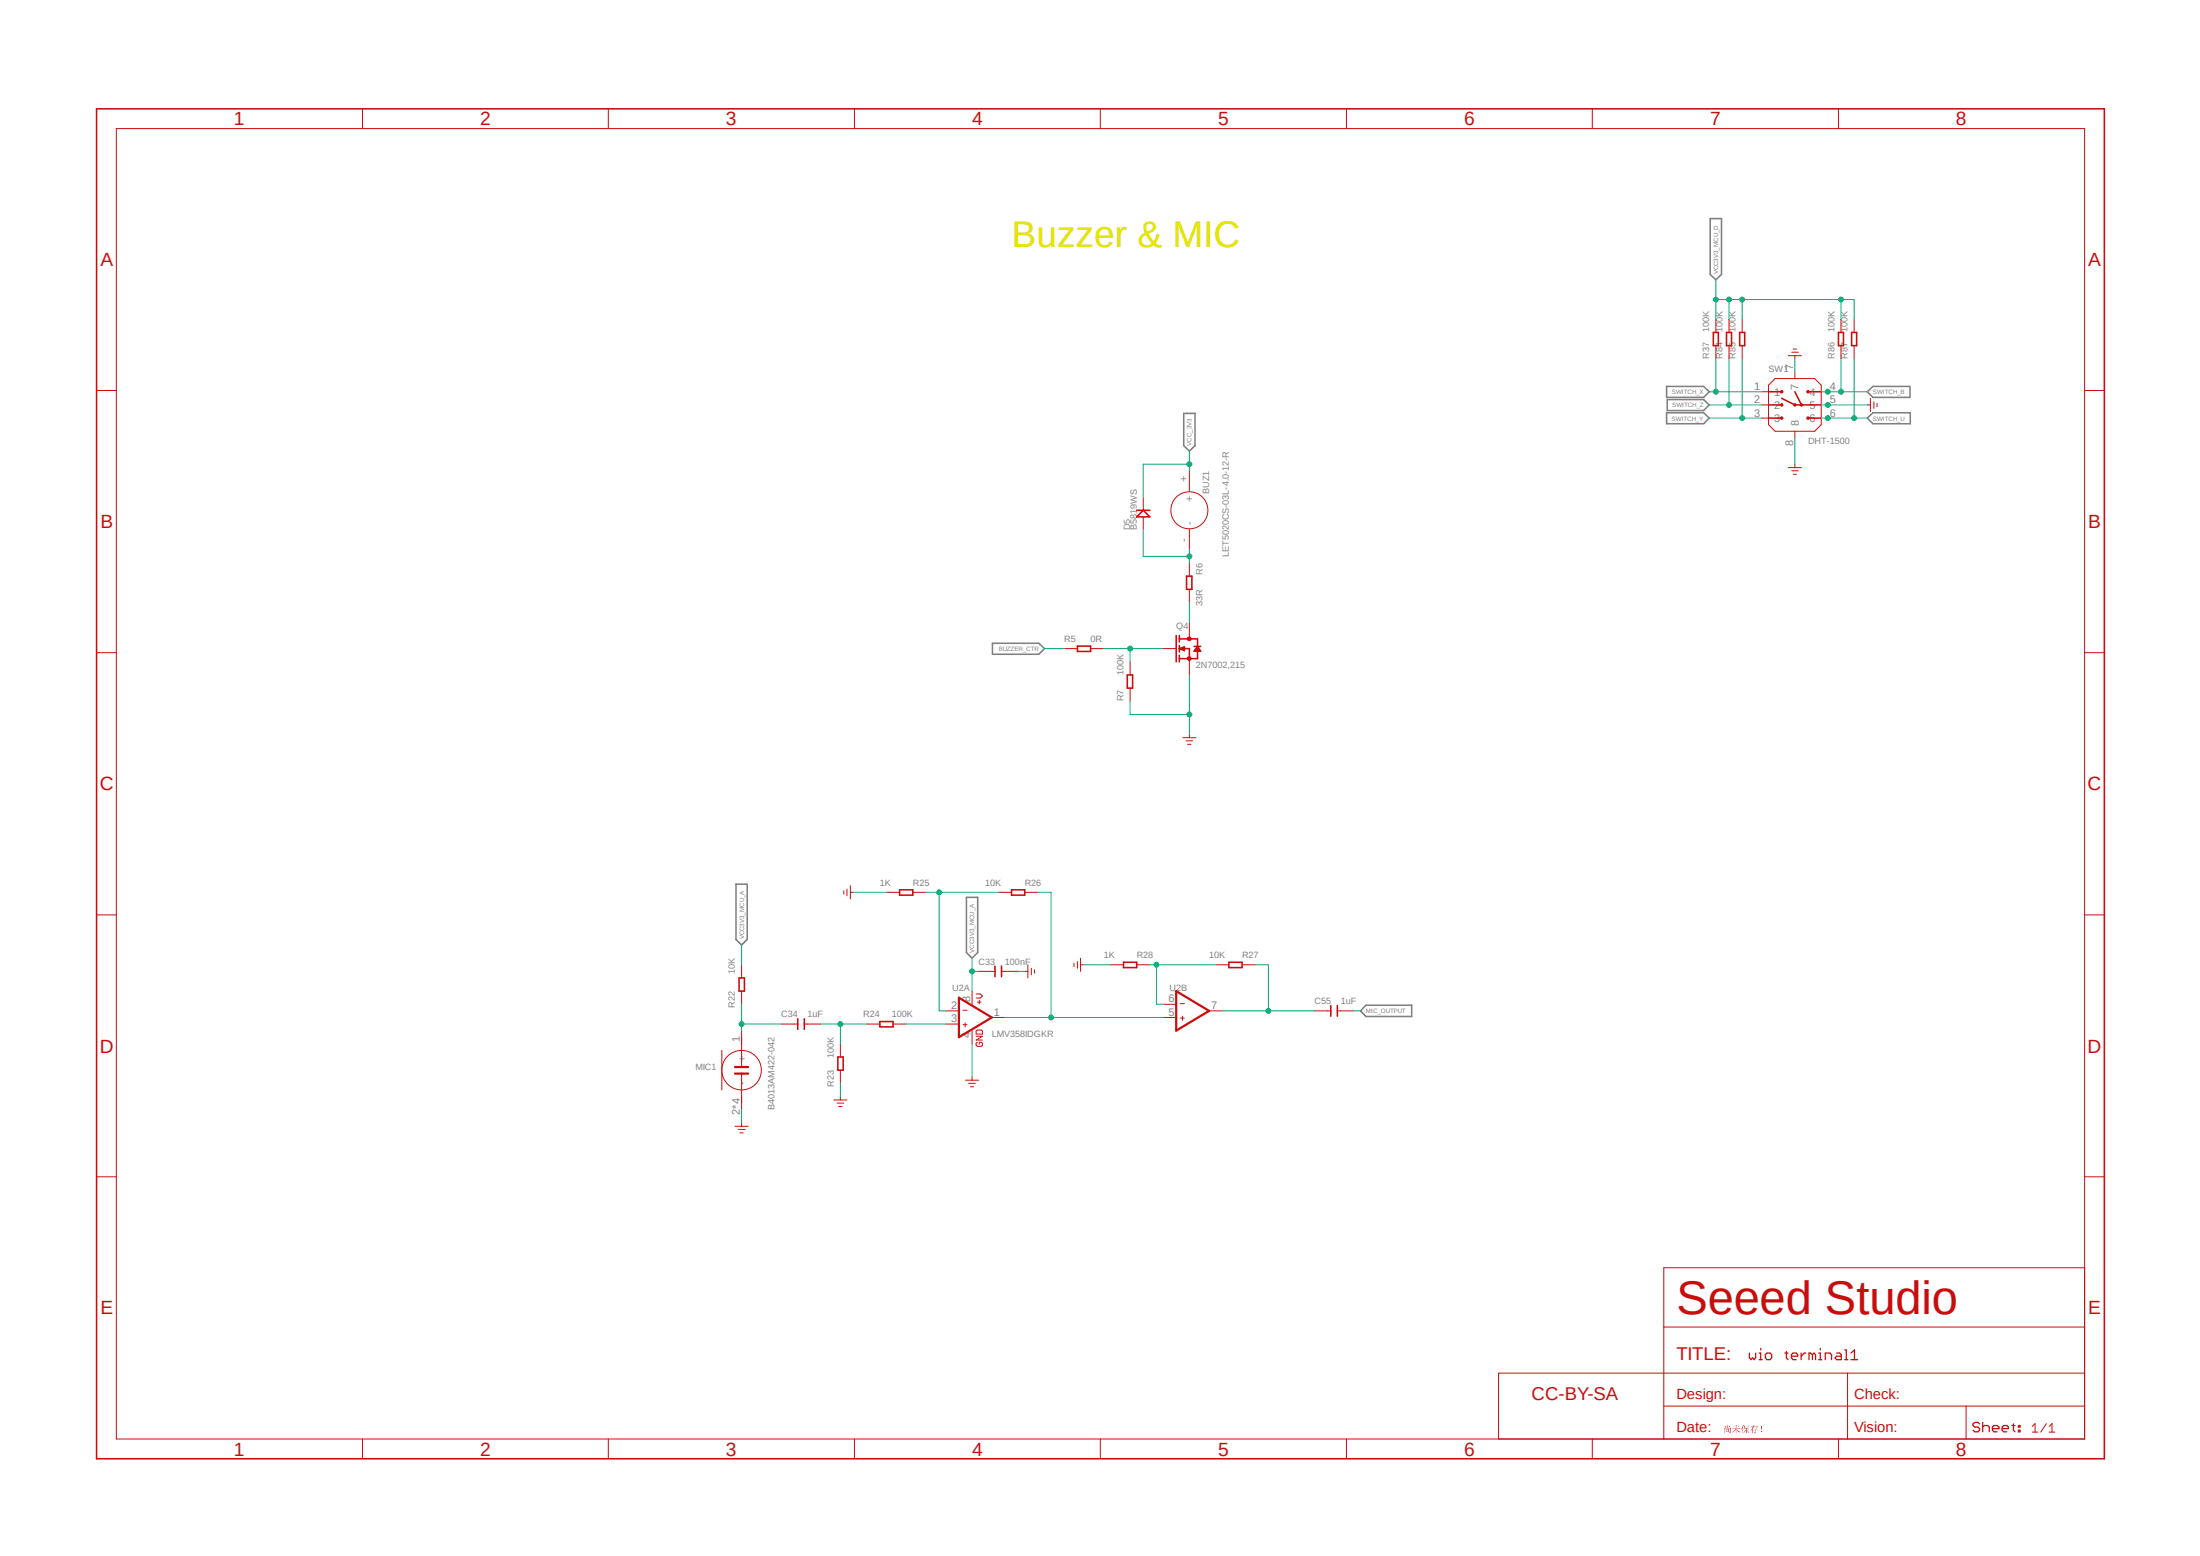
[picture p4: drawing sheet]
<svg xmlns="http://www.w3.org/2000/svg" width="297mm" height="210mm" viewBox="0 0 297 210" stroke-linecap="round" stroke-linejoin="round" font-family="sans-serif">
<path d="M12.7 14.4l66.1 191.3M284.4 14.4l-66.2 191.3" fill="none" stroke="#fff" stroke-width=".14"/>
<path d="M230.9 29.5h1.5v7.5l-.8 .8-.7-.8zM159.8 55.8h1.5v4.4l-.7 .7-.8-.7zM225 55.7h5l.8 .7-.8 .8h-5zM225 52.2h5l.8 .7-.8 .7h-5zM225.1 53.9h4.9l.8 .8-.8 .7h-4.9zM252.1 56.4l.8-.7h5v1.5h-5zM252.1 52.9l.8-.7h5v1.4h-5zM134 86.8h6.3l.7 .7-.7 .8h-6.3zM99.4 119.3h1.5v7.5l-.8 .8-.7-.8zM130.5 121.1h1.5v7.5l-.8 .7-.7-.7zM184.4 135.7h6.2v1.5h-6.2l-.7-.8z" fill="none" stroke="#808080" stroke-width=".21"/>
<g fill="none" stroke="#c90d0c" stroke-width=".14">
<path d="M15.7 17.4h265.7v176.8h-265.7zM48.9 14.7v2.7M82.1 14.7v2.7M115.4 14.7v2.7M148.5 14.7v2.7M181.8 14.7v2.7M215 14.7v2.7M248.2 14.7v2.7M13 52.7h2.7M281.4 52.7h2.7M13 88.1h2.7M281.4 88.1h2.7"/>
<path d="M13 123.5h2.7M281.4 123.5h2.7M13 158.8h2.7M281.4 158.8h2.7M224.6 179.1h56.8M281.4 171.1h-56.8v23.1M48.9 194.2v2.7M82.1 194.2v2.7M115.4 194.2v2.7M148.5 194.2v2.7M181.8 194.2v2.7M215 194.2v2.7"/>
<path d="M224.5 185.3h-22.2v8.9M224.6 189.8h56.8M224.6 185.3h56.8M248.2 194.2v2.7M249.4 185.3v8.9M265.4 189.8v4.4M274.4 192.5l.3-.3v1.1M274.4 193.3h.7M276.3 192.2l-.8 1.1M276.6 193.3h.8M276.6 192.5l.4-.3v1.1"/>
</g>
<g fill="none" stroke="#c90d0c" stroke-width=".17">
<path d="M236.2 182.6v.7l.2 .2 .2-.2 .2 .2 .2-.2v-.7M237.5 182.6h.2v.9M237.5 183.5h.4M237.7 182v.2M238.5 182.6h.5l.2 .2v.5l-.2 .2h-.5l-.2-.2v-.5zM241 182.6h.4M241.2 182.4v.9l.2 .2M241.9 183h.8v-.2l-.2-.2h-.4l-.2 .2v.5l.2 .2h.4M243.2 182.6v.9M243.8 182.6h-.2l-.4 .4M244.7 182.8l-.3-.2h-.2v.9M244.7 182.8v.7"/>
<path d="M244.7 182.8l.2-.2 .2 .2v.7M245.5 182.6h.2v.9M245.5 183.5h.5M245.7 182v.2M246.4 183.5v-.9h.7l.2 .2v.7M247.9 182.6h.5l.2 .2v.7h-.7l-.2-.2 .2-.3h.7M249 183.5h.5M249 182.2h.3v1.3M249.9 183.5h.9M249.9 182.6l.5-.4v1.3M267.3 192.2l-.3-.2h-.4l-.2 .2v.2l.2 .2h.4l.3 .2v.2l-.3 .3h-.4l-.2-.3M267.7 192.6l.2-.2h.5l.2 .2v.7"/>
<path d="M267.7 192v1.3M269 192.8h.9v-.2l-.3-.2h-.4l-.2 .2v.4l.2 .3h.4M270.3 192.8h.8v-.2l-.2-.2h-.4l-.2 .2v.4l.2 .3h.4M271.6 192.4h.4M271.8 192.2v.8l.2 .3M272.5 192.4h.2v.2h-.2zM272.5 193h.2v.3h-.2z"/>
</g>
<path d="M13 14.7h271.1v182.2h-271.1z" fill="none" stroke="#c90d0c" stroke-width=".21"/>
<path d="M232.8 192.4l.2 .2v.1zM233 192.9h.4v.4l-.4-.1v.1zM233 193v.2h.3v-.2zM232.7 192.7h.4v-.4l.2 .1-.1 .3h.1l.2-.3 .1 .1-.3 .2h.4l-.1 .7-.1 .1-.2-.2h.2l.1-.5h-.8l-.1 .7zM234 192.6h.4v-.3l.1 .1-.1 .2 .3-.1 .1 .1h-.4v.2l.4-.1 .1 .2h-.5l.5 .4h-.1l-.2-.1-.2-.3v.6v-.6l-.6 .5 .5-.5-.5-.1h.6v-.2zM235.5 192.4h.6l-.1 .4h-.2v.2h.3v-.1l.1 .1h-.4l.4 .3-.1 .1-.3-.4v.4l-.1 .1v-.5l-.4 .4 .4-.4h-.4h.4v-.2h-.2zM235.6 192.4v.3h.4v-.3zM235.3 192.3l.2 .1-.2 .3-.1 .8v-.8l-.2 .2zM236.3 192.5h.4l.1-.2 .1 .1-.1 .1 .5-.1 .1 .1h-.6a.91 .91 0 0 0-.2 .9l-.1 .1v-.6l-.2 .2 .4-.6zM236.7 192.7h.5h.1l-.3 .2v.1h.3h.1h-.4l-.1 .5-.1-.2h.2v-.3h-.4h.4v-.2l.2-.1zM237.7 193.2a.1 .1 0 0 1 .2 0 .1 .1 0 0 1-.2 0zM237.8 192.5l.1 .1-.1 .4z" fill="#c90d0c"/>
<g fill="none" stroke="#c90d0c" stroke-width=".21">
<path d="M158.8 85.8v3.5M159.2 86.2h2.5v2.7h-2.5M159.2 85.8v.9M159.2 87.1v.9M159.2 88.4v.9M159.4 87.5h1.2v1.4M159.4 87.5l.5 .3M159.6 87.5l.3 .3M159.9 87.3l-.7 .2 .7 .3M159.9 87.3v.5M159.9 87.3l-.5 .2M161.2 87.2h.9"/>
<path d="M161.7 87.2l.4 .7h-.9zM161.7 87.5l.2 .4M161.7 87.5l-.2 .4M161.7 87.5l.2 .3M161.7 87.5l-.2 .3M99.8 132h.7v1.8h-.7zM107.7 137.5v1.4M108.6 137.5v1.4M118.8 137.9h1.8v.7h-1.8zM121.5 120.1h1.7v.7h-1.7zM134.3 130.4v1.4M135.2 130.4v1.4"/>
<path d="M136.6 120.1h1.7v.7h-1.7zM151.7 129.9h1.8v.7h-1.8zM165.9 129.9h1.8v.7h-1.8zM179.7 135.7v1.5M180.6 135.7v1.5M113.1 142.7h.7v1.7h-.7z"/>
</g>
<g fill="none" stroke="#c90d0c" stroke-width=".14">
<path d="M160.6 63.5v2.8M160.6 71.5v2.7M160.6 85.8v.4M160.6 88.9v.4M114.8 119.5v1.8M100.1 130.2v1.8M100.1 133.8v1.8M100.1 139.1v4.9M105.5 138.2h2.2M108.6 138.2h2.2M113.9 120.2v.5M114.3 120v.9"/>
<path d="M114.8 120.4h.4M117 138.2h1.8M119.7 120.4h1.8M120.6 138.2h1.7M123.2 120.4h1.8M132.1 131.1h2.2M134.8 120.4h1.8M135.2 131.1h2.3M138.3 120.4h1.8M138.3 131.1h.5M138.8 130.2v1.8M139.2 130.7v.9"/>
<path d="M139.7 130.9v.5M145 130v.5M145.5 129.8v.9M145.9 130.2h.4M145.9 129.3v1.8M149.9 130.2h1.8M153.5 130.2h1.7M164.1 130.2h1.8M167.7 130.2h1.8M177.5 136.4h2.2M180.6 136.4h2.2M97.5 141.8v5.3"/>
<path d="M99.2 152h1.8M99.7 152.4h.9M99.9 152.9h.4M100.1 144.9v4.9M100.1 151.6v.4M112.6 148.5h1.7M113 148.9h.9M113.2 149.4h.5M113.5 140.9v1.8M113.5 144.4v1.8M113.5 148v.5M130.3 145.8h1.8"/>
<path d="M130.8 146.2h.9M131 146.7h.4M131.2 145.3v.5"/>
<circle cx="160.6" cy="68.9" r="2.5"/>
<circle cx="100.1" cy="144.4" r="2.67"/>
</g>
<path d="M99.2 144h1.8M99.2 144.9h1.8" fill="none" stroke="#c90d0c" stroke-width=".3"/>
<path d="M160.4 86h.3l.1 .2-.1 .2-.1 .1-.2-.1-.1-.2h.2v-.1l.2 .1-.1 .1-.3-.1z" fill-rule="evenodd" fill="#c90d0c"/>
<path d="M160.4 86h.3l.1 .2-.1 .2-.1 .1-.2-.1-.1-.2h.2v-.1l.2 .1-.1 .1-.3-.1z" fill="none" stroke="#c90d0c" stroke-width=".14"/>
<path d="M160.4 88.7h.3l.1 .2-.1 .2-.1 .1-.2-.1-.1-.2h.2v-.1l.2 .1-.1 .1-.3-.1z" fill-rule="evenodd" fill="#c90d0c"/>
<g fill="none" stroke="#c90d0c" stroke-width=".14">
<path d="M239.6 51.1h5.4l.9 .9v5.3l-.9 .9h-5.4l-.8-.9v-5.3zM154.3 67.1v1.8M154.3 69.8v1.7M160.6 76v1.8M160.6 79.5v1.8M143.7 87.5h1.8M147.2 87.5h1.8M152.6 89.3v1.8M152.6 92.9v1.8M157 87.5h1.8M159.7 99.6h1.8M160.1 100h.9"/>
<path d="M160.4 88.7h.3l.1 .2-.1 .2-.1 .1-.2-.1-.1-.2h.2v-.1l.2 .1-.1 .1-.3-.1zM160.6 84v1.8M160.6 89.3v1.8M160.6 99.1v.5M160.3 100.5h.5M127.7 136.4h1.8M127.7 138.2h1.8M130 136.4h.6M130 138.3h.6M130.3 138v.6M131.2 133.8v1.8M131.2 139.1v1.8"/>
<path d="M131.8 134.2h.5l.3 .3-.3 .2h-.5M131.8 139.1l.2-.1h.5l.1 .1v.5h-.8zM131.8 139.9h.8l-.8 .5h.8M132 135.3h.5M132.2 135v.5M133.9 137.3h1.8M157 137.3h1.8M157 135.6h1.8M159.3 135.5h.6M159.3 137.4h.6M159.6 137.2v.5M163.2 136.4h1.8"/>
<path d="M132 140.7l-.2 .1v.3l.2 .1h.5l.1-.1v-.3l-.1-.1h-.3v.2"/>
</g>
<path d="M153.5 68.9h1.7M154.3 68.9l.9 .9h-1.7zM160.2 77.8h.7v1.7h-.7zM145.5 87.2h1.7v.7h-1.7zM152.2 91.1h.7v1.8h-.7z" fill="none" stroke="#c90d0c" stroke-width=".21"/>
<path d="M129.5 134.7l4.4 2.6-4.4 2.7zM158.8 133.8l4.4 2.6-4.4 2.7z" fill="none" stroke="#c90d0c" stroke-width=".3"/>
<circle cx="242.3" cy="54.7" r=".17" fill="#c90d0c"/>
<circle cx="242.3" cy="54.7" r=".17" fill="none" stroke="#c90d0c" stroke-width=".14"/>
<circle cx="240.5" cy="54.7" r=".17" fill="#c90d0c"/>
<circle cx="240.5" cy="54.7" r=".17" fill="none" stroke="#c90d0c" stroke-width=".14"/>
<circle cx="240.5" cy="52.9" r=".17" fill="#c90d0c"/>
<circle cx="240.5" cy="52.9" r=".17" fill="none" stroke="#c90d0c" stroke-width=".14"/>
<circle cx="240.5" cy="56.4" r=".17" fill="#c90d0c"/>
<circle cx="240.5" cy="56.4" r=".17" fill="none" stroke="#c90d0c" stroke-width=".14"/>
<circle cx="244.1" cy="52.9" r=".17" fill="#c90d0c"/>
<circle cx="244.1" cy="52.9" r=".17" fill="none" stroke="#c90d0c" stroke-width=".14"/>
<path d="M244.1 56.4h1.8" fill="none" stroke="#c90d0c" stroke-width=".21"/>
<circle cx="243.2" cy="54.7" r=".17" fill="#c90d0c"/>
<circle cx="243.2" cy="54.7" r=".17" fill="none" stroke="#c90d0c" stroke-width=".14"/>
<path d="M238.8 52.9h1.7M238.8 56.4h1.7M238.8 54.7h1.8M240.5 53.8l1.8 .9h3.6M242.3 52.9l.9 1.8M244 52.9h1.9" fill="none" stroke="#c90d0c" stroke-width=".21"/>
<circle cx="244.1" cy="56.4" r=".17" fill="#c90d0c"/>
<g fill="none" stroke="#c90d0c" stroke-width=".14">
<path d="M231.6 43.1v1.8M231.6 46.7v1.7M233.4 43.1v1.8M233.4 46.7v1.7M235.2 43.1v1.8M235.2 46.7v1.7M237.9 52.9h.9M237.9 54.7h.9M237.9 56.4h.9M241.4 48h1.8M241.9 47.5h.9M242.1 47.1h.4"/>
<path d="M242.3 48v.4M242.3 50.2v.9M242.3 58.2v.9M248.5 43.1v1.8M248.5 46.7v1.7M250.3 43.1v1.8M250.3 46.7v1.7M252.1 54.7h.4M252.5 53.8v1.7M253 54.2v.9M253.4 54.4v.5M241.4 63.1h1.8"/>
<path d="M241.9 63.5h.9M242.1 64h.4M242.3 62.7v.4"/>
<circle cx="244.1" cy="56.4" r=".17"/>
</g>
<path d="M231.3 44.9h.7v1.8h-.7zM233.1 44.9h.7v1.8h-.7zM234.9 44.9h.6v1.8h-.6zM248.2 44.9h.7v1.8h-.7zM250 44.9h.7v1.8h-.7z" fill="none" stroke="#c90d0c" stroke-width=".21"/>
<path d="M152.6 94.7v1.7h8M160.6 91.1v8M115.2 120.4h4.5M137.5 131.1h.8M146.3 130.2h3.6M100.1 149.8v1.8M113.5 146.2v1.8M131.2 140.9v4.4" fill="none" stroke="#0dab76" stroke-width=".14"/>
<circle cx="160.6" cy="96.4" r=".33" fill="#0dab76"/>
<g fill="none" stroke="#0dab76" stroke-width=".14">
<path d="M242.3 48.4v1.8M242.3 59.1v3.6M245.9 54.7h6.2"/>
<circle cx="160.6" cy="96.4" r=".33"/>
</g>
<circle cx="246.8" cy="54.7" r=".33" fill="#0dab76"/>
<g fill="none" stroke="#0dab76" stroke-width=".14">
<path d="M160.6 60.9v2.6M160.6 62.7h-6.3v4.4"/>
<circle cx="246.8" cy="54.7" r=".33"/>
</g>
<circle cx="160.6" cy="62.7" r=".33" fill="#0dab76"/>
<g fill="none" stroke="#0dab76" stroke-width=".14">
<path d="M100.1 135.6v3.5M100.1 138.2h5.4"/>
<circle cx="160.6" cy="62.7" r=".33"/>
</g>
<circle cx="100.1" cy="138.2" r=".33" fill="#0dab76"/>
<g fill="none" stroke="#0dab76" stroke-width=".14">
<path d="M110.8 138.2h6.2M113.5 138.2v2.7"/>
<circle cx="100.1" cy="138.2" r=".33"/>
</g>
<circle cx="113.5" cy="138.2" r=".33" fill="#0dab76"/>
<g fill="none" stroke="#0dab76" stroke-width=".14">
<path d="M122.3 138.2h5.4M125 120.4h9.8M126.8 120.4v16h.9"/>
<circle cx="113.5" cy="138.2" r=".33"/>
</g>
<circle cx="126.8" cy="120.4" r=".33" fill="#0dab76"/>
<g fill="none" stroke="#0dab76" stroke-width=".14">
<path d="M135.7 137.3h21.3M140.1 120.4h1.8v16.9"/>
<circle cx="126.8" cy="120.4" r=".33"/>
</g>
<circle cx="141.9" cy="137.3" r=".33" fill="#0dab76"/>
<g fill="none" stroke="#0dab76" stroke-width=".14">
<path d="M155.2 130.2h8.9M156.1 130.2v5.4h.9"/>
<circle cx="141.9" cy="137.3" r=".33"/>
</g>
<circle cx="156.1" cy="130.2" r=".33" fill="#0dab76"/>
<g fill="none" stroke="#0dab76" stroke-width=".14">
<path d="M231.6 43.1v-2.7h18.7v2.7M248.5 40.4v2.7M182.8 136.4h.9"/>
<circle cx="156.1" cy="130.2" r=".33"/>
</g>
<circle cx="248.5" cy="40.4" r=".33" fill="#0dab76"/>
<g fill="none" stroke="#0dab76" stroke-width=".14">
<path d="M235.2 40.4v2.7"/>
<circle cx="248.5" cy="40.4" r=".33"/>
</g>
<circle cx="235.2" cy="40.4" r=".33" fill="#0dab76"/>
<g fill="none" stroke="#0dab76" stroke-width=".14">
<path d="M233.4 40.4v2.7"/>
<circle cx="235.2" cy="40.4" r=".33"/>
</g>
<circle cx="233.4" cy="40.4" r=".33" fill="#0dab76"/>
<g fill="none" stroke="#0dab76" stroke-width=".14">
<path d="M231.6 37.8v2.6"/>
<circle cx="233.4" cy="40.4" r=".33"/>
</g>
<circle cx="231.7" cy="40.4" r=".33" fill="#0dab76"/>
<g fill="none" stroke="#0dab76" stroke-width=".14">
<path d="M141 87.5h2.7M131.2 129.3v4.5M131.2 131.1h.9"/>
<circle cx="231.7" cy="40.4" r=".33"/>
</g>
<circle cx="131.2" cy="131.1" r=".33" fill="#0dab76"/>
<g fill="none" stroke="#0dab76" stroke-width=".14">
<path d="M100.1 127.6v2.6M165 136.4h12.5M169.5 130.2h1.7v6.2"/>
<circle cx="131.2" cy="131.1" r=".33"/>
</g>
<circle cx="171.2" cy="136.4" r=".33" fill="#0dab76"/>
<g fill="none" stroke="#0dab76" stroke-width=".14">
<path d="M149 87.5h8M152.6 87.5v1.8"/>
<circle cx="171.2" cy="136.4" r=".33"/>
</g>
<circle cx="152.6" cy="87.5" r=".33" fill="#0dab76"/>
<g fill="none" stroke="#0dab76" stroke-width=".14">
<path d="M154.3 71.5v3.6h6.3M160.6 74.2v1.8M160.6 81.3v2.7"/>
<circle cx="152.6" cy="87.5" r=".33"/>
</g>
<circle cx="160.6" cy="75.1" r=".33" fill="#0dab76"/>
<g fill="none" stroke="#0dab76" stroke-width=".14">
<path d="M230.8 56.4h7.1M235.2 48.4v8"/>
<circle cx="160.6" cy="75.1" r=".33"/>
</g>
<circle cx="235.2" cy="56.4" r=".33" fill="#0dab76"/>
<g fill="none" stroke="#0dab76" stroke-width=".14">
<path d="M230.8 52.9h7.1M231.6 48.4v4.5"/>
<circle cx="235.2" cy="56.4" r=".33"/>
</g>
<circle cx="231.7" cy="52.9" r=".33" fill="#0dab76"/>
<g fill="none" stroke="#0dab76" stroke-width=".14">
<path d="M245.9 52.9h2.6"/>
<circle cx="231.7" cy="52.9" r=".33"/>
</g>
<circle cx="246.8" cy="52.9" r=".33" fill="#0dab76"/>
<g fill="none" stroke="#0dab76" stroke-width=".14">
<path d="M248.5 48.4v4.5h3.6"/>
<circle cx="246.8" cy="52.9" r=".33"/>
</g>
<circle cx="248.5" cy="52.9" r=".33" fill="#0dab76"/>
<g fill="none" stroke="#0dab76" stroke-width=".14">
<path d="M245.9 56.4h4.4"/>
<circle cx="248.5" cy="52.9" r=".33"/>
</g>
<circle cx="246.8" cy="56.4" r=".33" fill="#0dab76"/>
<g fill="none" stroke="#0dab76" stroke-width=".14">
<path d="M250.3 48.4v8h1.8"/>
<circle cx="246.8" cy="56.4" r=".33"/>
</g>
<circle cx="250.3" cy="56.4" r=".33" fill="#0dab76"/>
<g fill="none" stroke="#0dab76" stroke-width=".14">
<path d="M230.8 54.7h7.1M233.4 48.4v6.3"/>
<circle cx="250.3" cy="56.4" r=".33"/>
</g>
<circle cx="233.4" cy="54.7" r=".33" fill="#0dab76"/>
<circle cx="233.4" cy="54.7" r=".33" fill="none" stroke="#0dab76" stroke-width=".14"/>
<text font-size="6.3" fill="#c90d0c" x="226.3" y="177.3">Seeed Studio</text>
<text font-size="5" fill="#e6e600" x="136.6" y="33.4">Buzzer &amp; MIC</text>
<g font-size="2.6" fill="#c90d0c">
<text x="31.6" y="16.9">1</text>
<text x="64.8" y="16.9">2</text>
<text x="98" y="16.9">3</text>
<text x="131.2" y="16.9">4</text>
<text x="164.5" y="16.9">5</text>
<text x="197.7" y="16.9">6</text>
<text x="230.9" y="16.9">7</text>
<text x="264.1" y="16.9">8</text>
<text x="13.5" y="35.9">A</text>
<text x="281.9" y="35.9">A</text>
<text x="13.5" y="71.3">B</text>
<text x="281.9" y="71.3">B</text>
<text x="13.5" y="106.7">C</text>
<text x="281.8" y="106.7">C</text>
<text x="13.5" y="142.1">D</text>
<text x="281.8" y="142.1">D</text>
<text x="13.5" y="177.4">E</text>
<text x="281.9" y="177.4">E</text>
<text x="31.6" y="196.5">1</text>
<text x="64.8" y="196.5">2</text>
<text x="98" y="196.5">3</text>
<text x="131.2" y="196.5">4</text>
<text x="164.5" y="196.5">5</text>
<text x="197.7" y="196.5">6</text>
<text x="230.9" y="196.5">7</text>
<text x="264.1" y="196.5">8</text>
</g>
<g font-size="2.5" fill="#c90d0c">
<text x="226.3" y="183.6">TITLE:</text>
<text x="206.8" y="188.9">CC-BY-SA</text>
</g>
<g font-size="2" fill="#c90d0c">
<text x="226.3" y="188.9">Design:</text>
<text x="250.3" y="188.9">Check:</text>
<text x="226.3" y="193.3">Date:</text>
<text x="250.3" y="193.3">Vision:</text>
</g>
<g font-size="1.5" fill="#808080">
<text x="236.8" y="52.7">1</text>
<text x="239.5" y="53.4">1</text>
<text x="242.1" y="50" transform="rotate(-90 242.1 50)">7</text>
<text x="242.8" y="52.7" transform="rotate(-90 242.8 52.7)">7</text>
<text x="244.3" y="53.4">4</text>
<text x="247" y="52.7">4</text>
<text x="236.8" y="54.4">2</text>
<text x="236.8" y="56.2">3</text>
<text x="239.5" y="55.2">2</text>
<text x="239.5" y="57">3</text>
<text x="242.9" y="57.5" transform="rotate(-90 242.9 57.5)">8</text>
<text x="244.3" y="55.2">5</text>
<text x="244.3" y="57">6</text>
<text x="247" y="54.4">5</text>
<text x="247" y="56.2">6</text>
<text x="160.3" y="65.1" transform="rotate(-90 160.3 65.1)">+</text>
<text x="242.1" y="60.2" transform="rotate(-90 242.1 60.2)">8</text>
<text x="161.1" y="70.8" transform="rotate(-90 161.1 70.8)">-</text>
<text x="161.1" y="67.8" transform="rotate(-90 161.1 67.8)">+</text>
<text x="160.3" y="73.2" transform="rotate(-90 160.3 73.2)">-</text>
<text x="128.4" y="136.2">2</text>
<text x="128.4" y="138">3</text>
<text x="131" y="135.3" transform="rotate(-90 131 135.3)">8</text>
<text x="134.2" y="137.1">1</text>
<text x="157.7" y="135.3">6</text>
<text x="157.7" y="137.1">5</text>
<text x="163.5" y="136.2">7</text>
<text x="99.9" y="140.6" transform="rotate(-90 99.9 140.6)">1</text>
<text x="100.7" y="143.4" transform="rotate(-90 100.7 143.4)">+</text>
<text x="131" y="140.2" transform="rotate(-90 131 140.2)">4</text>
<text x="100.7" y="146.4" transform="rotate(-90 100.7 146.4)">-</text>
<text x="99.9" y="150.5" transform="rotate(-90 99.9 150.5)">2*4</text>
</g>
<g font-size="1.2" fill="#808080">
<text x="230.8" y="44.9" transform="rotate(-90 230.8 44.9)">100K</text>
<text x="232.5" y="44.9" transform="rotate(-90 232.5 44.9)">100K</text>
<text x="234.3" y="44.9" transform="rotate(-90 234.3 44.9)">100K</text>
<text x="247.6" y="44.9" transform="rotate(-90 247.6 44.9)">100K</text>
<text x="249.4" y="44.9" transform="rotate(-90 249.4 44.9)">100K</text>
<text x="230.8" y="48.4" transform="rotate(-90 230.8 48.4)">R37</text>
<text x="232.5" y="48.4" transform="rotate(-90 232.5 48.4)">R84</text>
<text x="234.3" y="48.4" transform="rotate(-90 234.3 48.4)">R85</text>
<text x="238.8" y="50.2">SW1</text>
<text x="247.6" y="48.4" transform="rotate(-90 247.6 48.4)">R86</text>
<text x="249.4" y="48.4" transform="rotate(-90 249.4 48.4)">R87</text>
<text x="244.1" y="60">DHT-1500</text>
<text x="152.6" y="71.5" transform="rotate(-90 152.6 71.5)">D5</text>
<text x="153.5" y="71.5" transform="rotate(-90 153.5 71.5)">B5819WS</text>
<text x="163.2" y="66.7" transform="rotate(-90 163.2 66.7)">BUZ1</text>
<text x="162.3" y="77.6" transform="rotate(-90 162.3 77.6)">R6</text>
<text x="165.9" y="75.2" transform="rotate(-90 165.9 75.2)">LET5020CS-03L-4.0-12-R</text>
<text x="162.3" y="81.8" transform="rotate(-90 162.3 81.8)">33R</text>
<text x="143.7" y="86.7">R5</text>
<text x="147.2" y="86.7">0R</text>
<text x="158.8" y="84.9">Q4</text>
<text x="151.7" y="94.7" transform="rotate(-90 151.7 94.7)">R7</text>
<text x="151.7" y="91.1" transform="rotate(-90 151.7 91.1)">100K</text>
<text x="161.5" y="90.2">2N7002,215</text>
<text x="118.8" y="119.5">1K</text>
<text x="123.2" y="119.5">R25</text>
<text x="133" y="119.5">10K</text>
<text x="138.3" y="119.5">R26</text>
<text x="99.2" y="131.5" transform="rotate(-90 99.2 131.5)">10K</text>
<text x="132.1" y="130.2">C33</text>
<text x="135.7" y="130.2">100nF</text>
<text x="149" y="129.3">1K</text>
<text x="153.5" y="129.3">R28</text>
<text x="163.2" y="129.3">10K</text>
<text x="167.7" y="129.3">R27</text>
<text x="99.2" y="136" transform="rotate(-90 99.2 136)">R22</text>
<text x="105.5" y="137.3">C34</text>
<text x="109" y="137.3">1uF</text>
<text x="116.5" y="137.3">R24</text>
<text x="120.4" y="137.3">100K</text>
<text x="128.6" y="133.8">U2A</text>
<text x="157.9" y="133.8">U2B</text>
<text x="177.5" y="135.6">C55</text>
<text x="181" y="135.6">1uF</text>
<text x="112.6" y="142.8" transform="rotate(-90 112.6 142.8)">100K</text>
<text x="133.9" y="140">LMV358IDGKR</text>
<text x="93.9" y="144.4">MIC1</text>
<text x="104.6" y="149.8" transform="rotate(-90 104.6 149.8)">B4013AM422-042</text>
<text x="112.6" y="146.7" transform="rotate(-90 112.6 146.7)">R23</text>
</g>
<g font-size=".8" fill="#808080">
<text x="232" y="37" transform="rotate(-90 232 37)">VCC3V3_MCU_D</text>
<text x="225.7" y="53.2">SWITCH_X</text>
<text x="252.9" y="53.2">SWITCH_B</text>
<text x="225.7" y="56.8">SWITCH_Y</text>
<text x="225.8" y="55">SWITCH_Z</text>
<text x="252.9" y="56.8">SWITCH_U</text>
<text x="160.9" y="60.2" transform="rotate(-90 160.9 60.2)">VCC_3V3</text>
<text x="134.8" y="87.9">BUZZER_CTR</text>
<text x="100.5" y="126.8" transform="rotate(-90 100.5 126.8)">VCC3V3_MCU_A</text>
<text x="131.5" y="128.6" transform="rotate(-90 131.5 128.6)">VCC3V3_MCU_A</text>
<text x="184.4" y="136.8">MIC_OUTPUT</text>
</g>
</svg>
